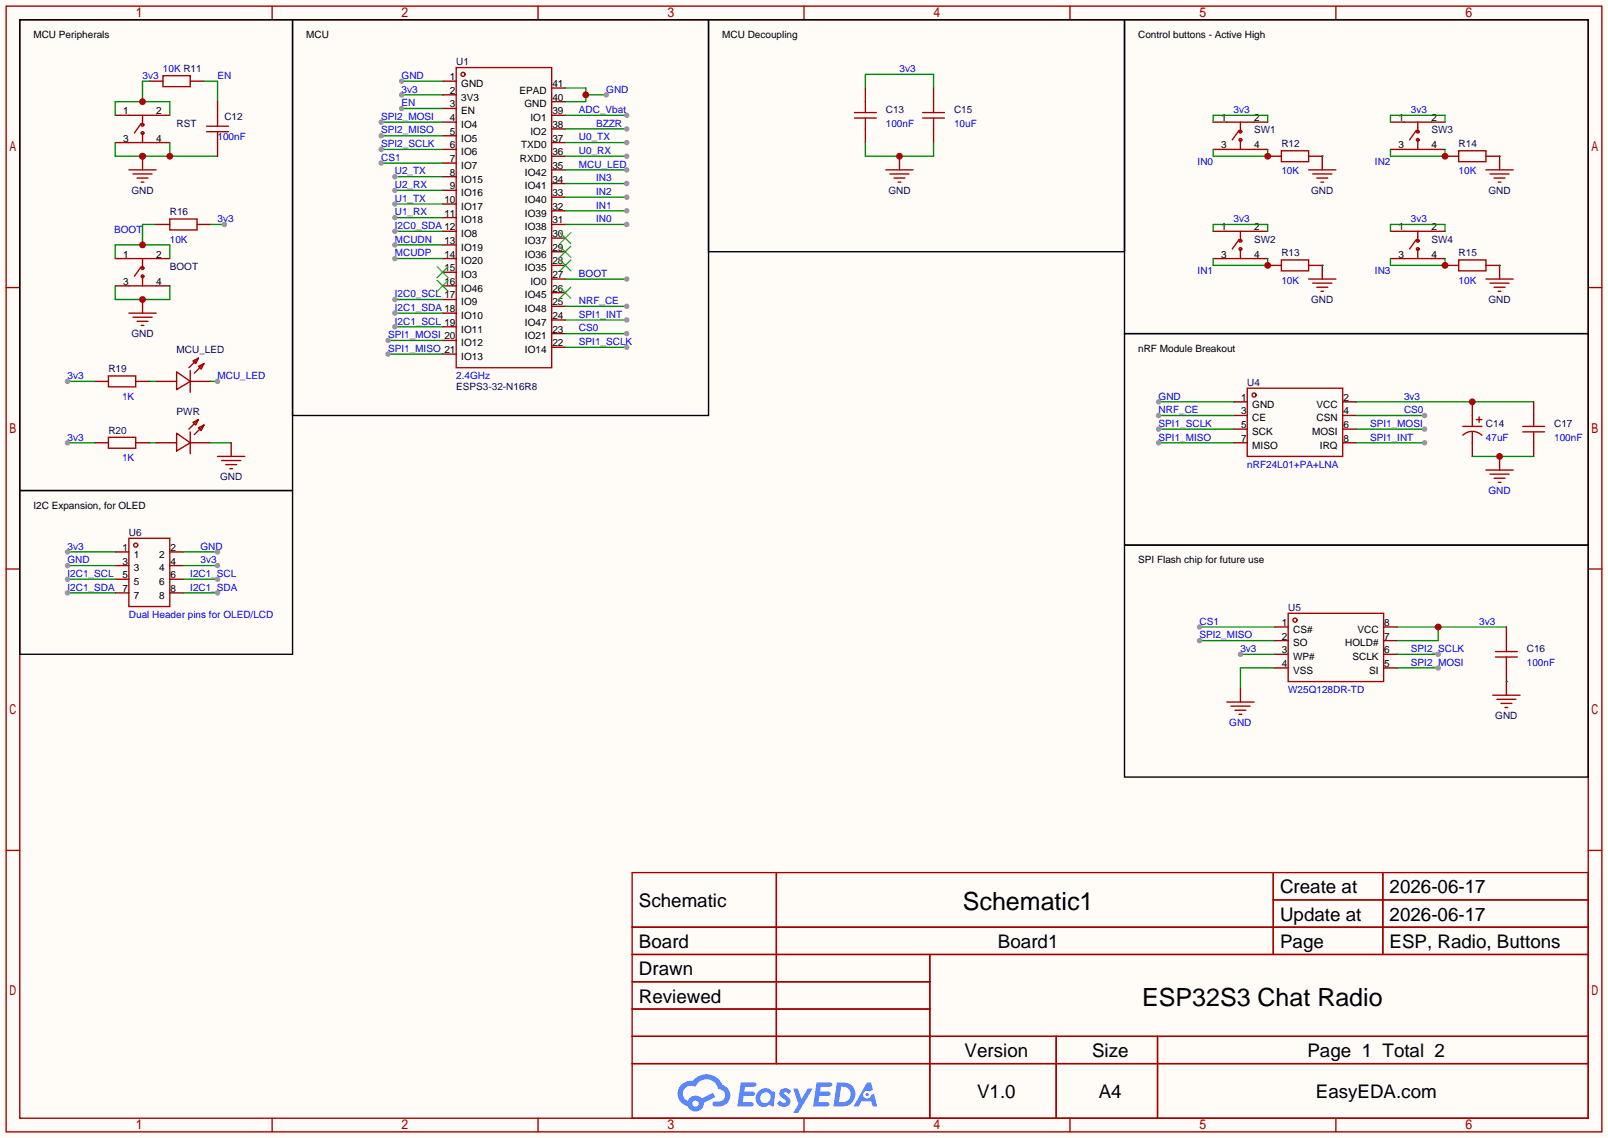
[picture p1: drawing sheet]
<svg xmlns="http://www.w3.org/2000/svg" width="299mm" height="212mm" viewBox="0 0 299 212" stroke-linecap="round" stroke-linejoin="round" font-family="sans-serif">
<path d="M0 0h299.5v211.8h-299.5z" fill="#fffcf7"/>
<g fill="none" stroke="#a10000" stroke-width=".25">
<path d="M1.1 1.1h297.2v209.6h-297.2zM3.7 3.7h292.1v204.5h-292.1zM50.7 1.1v2.6M100.2 1.1v2.6M149.7 1.1v2.6M199.3 1.1v2.6M248.8 1.1v2.6M1.1 53.5h2.6M295.8 53.5h2.5M1.1 105.9h2.6M295.8 105.9h2.5M1.1 158.3h2.6"/>
<path d="M295.8 158.3h2.5M117.7 162.4h178.1v45.8h-178.1zM117.7 172.6h178.1M117.7 177.7h178.1M144.6 162.4v35.6M173.2 177.7v30.5M237.1 162.4v15.3M237.1 167.5h58.7M257.5 162.4v15.3M117.7 182.8h55.5M117.7 192.9h178.1M117.7 187.8h55.5"/>
<path d="M117.7 198h178.1M196.7 192.9v15.3M215.6 192.9v15.3M50.7 208.2v2.5M100.2 208.2v2.5M149.7 208.2v2.5M199.3 208.2v2.5M248.8 208.2v2.5"/>
</g>
<g fill="#5487ff">
<path d="M145.5 202.8a1.3 1.3 0 0 1 1.8 .3l-.4 .6a.54 .54 0 0 0-.9-.2l.1 .2a1.58 1.58 0 0 1 1.1 1.6 1.43 1.43 0 0 1-2.5 .1l.5-.6a.64 .64 0 0 0 .5 .5 .64 .64 0 0 0 .7-.3l-.2-.2a1.6 1.6 0 0 1-1-1.6z"/>
<path d="M147.7 202.7h.9l.7 1.9 1.1-1.9h.9l-2.7 4.5h-.9l1-1.7z"/>
<path d="M138 201.5h1.6a1.31 1.31 0 0 1 1.2 .2 .4 .4 0 0 1-.3 .6h-1.8l-.1 .9h1.6a.4 .4 0 0 1 .4 .4 .4 .4 0 0 1-.4 .4h-1.7l-.2 1.2h.8a1.23 1.23 0 0 1 1.2 .2 .39 .39 0 0 1-.3 .6h-2.7z"/>
<path d="M152.1 201.5h1.6a1.32 1.32 0 0 1 1.3 .2 .39 .39 0 0 1-.4 .6h-1.7l-.2 .9h1.7a.4 .4 0 0 1 .3 .4 .4 .4 0 0 1-.4 .4h-1.7l-.2 1.2h.8a1.23 1.23 0 0 1 1.2 .2 .39 .39 0 0 1-.3 .6h-2.7z"/>
<path d="M161.5 201.5h.7l.4 1.3-.7 .4a.75 .75 0 0 0-1.1 .3 .75 .75 0 0 0 .5 1 .75 .75 0 0 0 .9-.6l.6-.3 .6 2.4h-.9l-.2-1h-1.9l-.5 1h-.9z"/>
<path d="M155.9 201.5l-.7 4.5h1.5a2.27 2.27 0 0 0 2.6-2.3 2.27 2.27 0 0 0-2.7-2.2zM156.6 202.3a1.5 1.5 0 0 1 1.8 1.5 1.5 1.5 0 0 1-1.9 1.4h-.3z"/>
<path d="M141.3 203.1a1.62 1.62 0 0 0-.4 2.1 1.62 1.62 0 0 0 2 .7l.4-.3 .3 .3 .5 .1 .3-2.5-.2-.3h-.4a1.58 1.58 0 0 0-2.5-.1zM141.9 203.6a.99 .99 0 0 1 1.6 .3 .99 .99 0 0 1-.9 1.4 .94 .94 0 0 1-1-.5 .94 .94 0 0 1 .3-1.2z"/>
<path d="M126.9 201.9a2.37 2.37 0 0 0 1.2 4 1.54 1.54 0 0 0 1.7 1 1.54 1.54 0 0 0 1.3-1.6l2.1-1.1-.5-.8-2 1.1a1.57 1.57 0 0 0-2.6 .4 1.5 1.5 0 0 1-.8-2.1 1.5 1.5 0 0 1 2.2-.5 2.23 2.23 0 0 1 2.3-1.4 2.23 2.23 0 0 1 2 1.8 1.16 1.16 0 0 1 1.2 1.1 1.16 1.16 0 0 1-1 1.3h-.7a.47 .47 0 0 0-.6 .3 .47 .47 0 0 0 .4 .6 2.19 2.19 0 0 0 2.4-.8 2.19 2.19 0 0 0 .1-2.5l-1.1-.8a3.2 3.2 0 0 0-5.4-.7l-1.2 .1zM129 205.4a.58 .58 0 0 1 1.1 0 .58 .58 0 0 1-1.1 0z"/>
<circle cx="161.5" cy="203.8" r=".28"/>
</g>
<g fill="none" stroke="#a10000" stroke-width=".25">
<path d="M85 12.6h17.7v55.9h-17.7z"/>
<circle cx="86.2" cy="13.8" r=".38"/>
</g>
<g fill="none" stroke="#870000" stroke-width=".25">
<path d="M82.4 15.1h2.6M82.4 17.7h2.6M102.7 18.9h2.6M102.7 16.4h2.6M82.4 20.2h2.6M82.4 22.7h2.6M82.4 25.3h2.6M82.4 27.8h2.6M82.4 30.4h2.6M82.4 32.9h2.6M82.4 35.4h2.6M82.4 38h2.6"/>
<path d="M102.7 39.2h2.6M102.7 36.7h2.6M102.7 34.2h2.6M102.7 31.6h2.6M102.7 29.1h2.6M102.7 26.5h2.6M102.7 24h2.6M102.7 21.5h2.6M82.4 40.5h2.6M82.4 43.1h2.6M82.4 45.6h2.6M82.4 48.1h2.6"/>
<path d="M82.4 50.7h2.6M82.4 53.2h2.6M82.4 55.8h2.6M82.4 58.3h2.6M102.7 59.6h2.6M102.7 57h2.6M102.7 54.5h2.6M102.7 51.9h2.6M102.7 49.4h2.6M102.7 46.9h2.6M102.7 44.3h2.6M102.7 41.8h2.6"/>
<path d="M82.4 60.8h2.6M82.4 63.4h2.6M82.4 65.9h2.6M102.7 64.6h2.6M102.7 62.1h2.6"/>
</g>
<path d="M81.4 49.7l2 2M81.4 52.2l2 2M83.4 49.7l-2 2M83.4 52.2l-2 2M104.3 53.5l2 2M104.3 48.4l2 2M104.3 45.8l2 2.1M104.3 43.3l2 2M106.3 53.5l-2 2M106.3 48.4l-2 2M106.3 45.8l-2 2.1M106.3 43.3l-2 2" fill="none" stroke="#3c3" stroke-width=".25"/>
<path d="M74.8 20.2h7.6" fill="none" stroke="#008700" stroke-width=".25"/>
<circle cx="74.8" cy="20.2" r=".51" fill="#999"/>
<path d="M74.8 17.7h7.6" fill="none" stroke="#008700" stroke-width=".25"/>
<circle cx="74.8" cy="17.7" r=".51" fill="#999"/>
<path d="M74.8 15.1h7.6" fill="none" stroke="#008700" stroke-width=".25"/>
<circle cx="74.8" cy="15.1" r=".51" fill="#999"/>
<path d="M105.3 16.4h3.8v2.5h-3.8M109.1 17.7h3.8" fill="none" stroke="#008700" stroke-width=".25"/>
<circle cx="109.1" cy="17.7" r=".63" fill="#c00"/>
<circle cx="112.9" cy="17.7" r=".51" fill="#999"/>
<path d="M73.5 38h8.9" fill="none" stroke="#008700" stroke-width=".25"/>
<circle cx="73.5" cy="38" r=".51" fill="#999"/>
<path d="M73.5 40.5h8.9" fill="none" stroke="#008700" stroke-width=".25"/>
<circle cx="73.5" cy="40.5" r=".51" fill="#999"/>
<path d="M73.5 45.6h8.9" fill="none" stroke="#008700" stroke-width=".25"/>
<circle cx="73.5" cy="45.6" r=".51" fill="#999"/>
<path d="M73.5 48.1h8.9" fill="none" stroke="#008700" stroke-width=".25"/>
<circle cx="73.5" cy="48.1" r=".51" fill="#999"/>
<g fill="none" stroke="#a10000" stroke-width=".25">
<path d="M30.4 14.1h5v2h-5zM24 26.5h5.1M24 21.5h5.1M26.3 23l-1.3 1.8M26.5 21.5v1.7M26.5 24.8v1.7M228.5 27.8h5.1M228.5 22.7h5.1M230.8 24.3l-1.3 1.7M231 22.7v1.8M231 26v1.8M261.5 27.8h5.1"/>
<path d="M261.5 22.7h5.1M263.8 24.3l-1.3 1.7M264 22.7v1.8M264 26v1.8M24 48.1h5.1M24 53.2h5.1M26.3 49.7l-1.3 1.7M26.5 48.1v1.8M26.5 51.4v1.8M228.5 48.1h5.1M228.5 43.1h5.1M230.8 44.6l-1.3 1.8"/>
<path d="M231 43.1v1.7M231 46.4v1.7M261.5 48.1h5.1M261.5 43.1h5.1M263.8 44.6l-1.3 1.8M264 43.1v1.7M264 46.4v1.7"/>
<circle cx="26.5" cy="23.2" r=".25"/>
<circle cx="26.5" cy="24.8" r=".25"/>
<circle cx="231" cy="26" r=".25"/>
<circle cx="231" cy="24.5" r=".25"/>
<circle cx="264" cy="26" r=".25"/>
<circle cx="264" cy="24.5" r=".25"/>
<circle cx="26.5" cy="49.9" r=".25"/>
<circle cx="26.5" cy="51.4" r=".25"/>
<circle cx="231" cy="44.8" r=".25"/>
<circle cx="231" cy="46.4" r=".25"/>
<circle cx="264" cy="46.4" r=".25"/>
<circle cx="264" cy="44.8" r=".25"/>
</g>
<g fill="none" stroke="#870000" stroke-width=".25">
<path d="M27.8 15.1h2.6M35.4 15.1h2.6M21.5 26.5h2.5M21.5 21.5h2.5M29.1 26.5h2.5M29.1 21.5h2.5M225.9 27.8h2.6M225.9 22.7h2.6M233.6 27.8h2.5M233.6 22.7h2.5M259 27.8h2.5M259 22.7h2.5"/>
<path d="M266.6 27.8h2.5M266.6 22.7h2.5M21.5 48.1h2.5M21.5 53.2h2.5M29.1 48.1h2.5M29.1 53.2h2.5M225.9 48.1h2.6M225.9 43.1h2.6M233.6 48.1h2.5M233.6 43.1h2.5M259 48.1h2.5M259 43.1h2.5"/>
<path d="M266.6 48.1h2.5M266.6 43.1h2.5"/>
</g>
<path d="M21.5 26.5v2.6h19M31.6 26.5v2.6" fill="none" stroke="#008700" stroke-width=".25"/>
<g fill="#c00">
<circle cx="31.6" cy="29.1" r=".63"/>
<circle cx="26.5" cy="29.1" r=".63"/>
</g>
<path d="M27.8 15.1h-1.3v3.8M21.5 21.5v-2.6h10.1v2.6" fill="none" stroke="#008700" stroke-width=".25"/>
<circle cx="26.5" cy="18.9" r=".63" fill="#c00"/>
<path d="M26.5 29.1v2.5" fill="none" stroke="#870000" stroke-width=".25"/>
<circle cx="26.5" cy="29.1" r=".63" fill="#c00"/>
<path d="M24 31.6h5.1M24.8 32.4h3.5M25.5 33.1h2.1M26.3 33.9h.5" fill="none" stroke="#a10000" stroke-width=".25"/>
<path d="M21.5 48.1v-2.5h10.1v2.5M29.1 41.8h-2.6v3.8" fill="none" stroke="#008700" stroke-width=".25"/>
<circle cx="26.5" cy="45.6" r=".63" fill="#c00"/>
<path d="M38 15.1h2.5v3.8M225.9 22.7v-1.2h10.2v1.2M225.9 27.8v1.3h10.2v-1.3M259 27.8v1.3h10.1v-1.3M259 22.7v-1.2h10.1v1.2M21.5 53.2v2.6h10.1v-2.6M225.9 43.1v-1.3h10.2v1.3M225.9 48.1v1.3h10.2v-1.3M259 48.1v1.3h10.1v-1.3M259 43.1v-1.3h10.1v1.3" fill="none" stroke="#008700" stroke-width=".25"/>
<path d="M40.5 18.9v2.6M40.5 26.5v2.6M236.1 29.1h2.5M243.7 29.1h2.6" fill="none" stroke="#870000" stroke-width=".25"/>
<path d="M38.5 23.5h4M38.5 24.5h4M40.5 21.5v2M40.5 24.5v2M238.6 28.1h5.1v2h-5.1z" fill="none" stroke="#a10000" stroke-width=".25"/>
<circle cx="236.1" cy="29.1" r=".63" fill="#c00"/>
<path d="M238.6 48.4h5.1v2h-5.1z" fill="none" stroke="#a10000" stroke-width=".25"/>
<path d="M236.1 49.4h2.5M243.7 49.4h2.6" fill="none" stroke="#870000" stroke-width=".25"/>
<circle cx="236.1" cy="49.4" r=".63" fill="#c00"/>
<path d="M271.7 28.1h5v2h-5z" fill="none" stroke="#a10000" stroke-width=".25"/>
<path d="M269.1 29.1h2.6M276.7 29.1h2.6" fill="none" stroke="#870000" stroke-width=".25"/>
<circle cx="269.1" cy="29.1" r=".63" fill="#c00"/>
<path d="M271.7 48.4h5v2h-5z" fill="none" stroke="#a10000" stroke-width=".25"/>
<path d="M269.1 49.4h2.6M276.7 49.4h2.6" fill="none" stroke="#870000" stroke-width=".25"/>
<circle cx="269.1" cy="49.4" r=".63" fill="#c00"/>
<path d="M209.4 3.7h86.4v58.4h-86.4z" fill="none" stroke="#000" stroke-width=".25"/>
<path d="M246.3 29.1v2.5M279.3 29.1v2.5M246.3 49.4v2.5M279.3 49.4v2.5" fill="none" stroke="#870000" stroke-width=".25"/>
<g fill="none" stroke="#a10000" stroke-width=".25">
<path d="M243.7 31.6h5.1M244.5 32.4h3.5M245.2 33.1h2.1M246 33.9h.5M276.7 31.6h5.1M277.5 32.4h3.6M278.3 33.1h2M279 33.9h.5M243.7 51.9h5.1M244.5 52.7h3.5M245.2 53.5h2.1M246 54.2h.5"/>
<path d="M276.7 51.9h5.1M277.5 52.7h3.6M278.3 53.5h2M279 54.2h.5"/>
</g>
<path d="M246.3 29.1h.1M279.3 29.1h.1M105.3 51.9h11.4M246.3 49.4h.1M279.3 49.4h.1" fill="none" stroke="#008700" stroke-width=".25"/>
<circle cx="116.7" cy="51.9" r=".51" fill="#999"/>
<path d="M105.3 26.5h11.4" fill="none" stroke="#008700" stroke-width=".25"/>
<circle cx="116.7" cy="26.5" r=".51" fill="#999"/>
<path d="M105.3 29.1h11.4" fill="none" stroke="#008700" stroke-width=".25"/>
<circle cx="116.7" cy="29.1" r=".51" fill="#999"/>
<path d="M73.5 32.9h8.9" fill="none" stroke="#008700" stroke-width=".25"/>
<circle cx="73.5" cy="32.9" r=".51" fill="#999"/>
<path d="M73.5 35.4h8.9" fill="none" stroke="#008700" stroke-width=".25"/>
<circle cx="73.5" cy="35.4" r=".51" fill="#999"/>
<path d="M73.5 58.3h8.9" fill="none" stroke="#008700" stroke-width=".25"/>
<circle cx="73.5" cy="58.3" r=".51" fill="#999"/>
<path d="M73.5 60.8h8.9" fill="none" stroke="#008700" stroke-width=".25"/>
<circle cx="73.5" cy="60.8" r=".51" fill="#999"/>
<path d="M32.9 69.2l2.5 1.8-2.5 1.5zM35.4 69v4M35.9 78.6l1.1-.5-.6 1zM35.9 67.2l1.1-.5-.6 1zM37 79.6l1-.5-.5 1zM37 68.2l1-.5-.5 1zM37 78.1l-1.8 1.8M37 66.7l-1.8 1.8M38 79.1l-1.8 1.8M38 67.7l-1.8 1.8M32.9 80.6l2.5 1.8-2.5 1.5zM35.4 80.4v4.1" fill="none" stroke="#a10000" stroke-width=".25"/>
<path d="M29.1 71h3.8M35.4 71h3.8M29.1 82.4h3.8M35.4 82.4h3.8" fill="none" stroke="#870000" stroke-width=".25"/>
<path d="M73.5 43.1h8.9" fill="none" stroke="#008700" stroke-width=".25"/>
<circle cx="73.5" cy="43.1" r=".51" fill="#999"/>
<path d="M73.5 55.8h8.9" fill="none" stroke="#008700" stroke-width=".25"/>
<circle cx="73.5" cy="55.8" r=".51" fill="#999"/>
<path d="M72.3 63.4h10.1" fill="none" stroke="#008700" stroke-width=".25"/>
<circle cx="72.3" cy="63.4" r=".51" fill="#999"/>
<path d="M72.3 65.9h10.1" fill="none" stroke="#008700" stroke-width=".25"/>
<circle cx="72.3" cy="65.9" r=".51" fill="#999"/>
<path d="M105.3 62.1h11.4" fill="none" stroke="#008700" stroke-width=".25"/>
<circle cx="116.7" cy="62.1" r=".51" fill="#999"/>
<path d="M105.3 64.6h11.4" fill="none" stroke="#008700" stroke-width=".25"/>
<circle cx="116.7" cy="64.6" r=".51" fill="#999"/>
<path d="M71 22.7h11.4" fill="none" stroke="#008700" stroke-width=".25"/>
<circle cx="71" cy="22.7" r=".51" fill="#999"/>
<path d="M71 25.3h11.4" fill="none" stroke="#008700" stroke-width=".25"/>
<circle cx="71" cy="25.3" r=".51" fill="#999"/>
<path d="M71 27.8h11.4" fill="none" stroke="#008700" stroke-width=".25"/>
<circle cx="71" cy="27.8" r=".51" fill="#999"/>
<path d="M71 30.4h11.4" fill="none" stroke="#008700" stroke-width=".25"/>
<circle cx="71" cy="30.4" r=".51" fill="#999"/>
<path d="M105.3 57h11.4" fill="none" stroke="#008700" stroke-width=".25"/>
<circle cx="116.7" cy="57" r=".51" fill="#999"/>
<path d="M105.3 59.6h11.4" fill="none" stroke="#008700" stroke-width=".25"/>
<circle cx="116.7" cy="59.6" r=".51" fill="#999"/>
<path d="M105.3 41.8h11.4" fill="none" stroke="#008700" stroke-width=".25"/>
<circle cx="116.7" cy="41.8" r=".51" fill="#999"/>
<path d="M105.3 39.2h11.4" fill="none" stroke="#008700" stroke-width=".25"/>
<circle cx="116.7" cy="39.2" r=".51" fill="#999"/>
<path d="M105.3 36.7h11.4" fill="none" stroke="#008700" stroke-width=".25"/>
<circle cx="116.7" cy="36.7" r=".51" fill="#999"/>
<path d="M105.3 34.2h11.4" fill="none" stroke="#008700" stroke-width=".25"/>
<circle cx="116.7" cy="34.2" r=".51" fill="#999"/>
<path d="M26.5 55.8v2.5" fill="none" stroke="#870000" stroke-width=".25"/>
<circle cx="26.5" cy="55.8" r=".63" fill="#c00"/>
<path d="M24 58.3h5.1M24.8 59.1h3.5M25.5 59.8h2.1M31.6 40.8h5.1v2h-5.1zM26.3 60.6h.5" fill="none" stroke="#a10000" stroke-width=".25"/>
<path d="M29.1 41.8h2.5M36.7 41.8h2.5" fill="none" stroke="#870000" stroke-width=".25"/>
<path d="M39.2 41.8h2.6" fill="none" stroke="#008700" stroke-width=".25"/>
<circle cx="41.8" cy="41.8" r=".51" fill="#999"/>
<g fill="none" stroke="#a10000" stroke-width=".25">
<path d="M232.3 72.3h17.8v12.7h-17.8z"/>
<circle cx="233.6" cy="73.5" r=".38"/>
</g>
<path d="M229.7 74.8h2.6M229.7 77.3h2.6M229.7 79.9h2.6M250.1 74.8h2.5M250.1 77.3h2.5M250.1 79.9h2.5M229.7 82.4h2.6M250.1 82.4h2.5" fill="none" stroke="#870000" stroke-width=".25"/>
<path d="M252.6 74.8h33M252.6 79.9h12.7" fill="none" stroke="#008700" stroke-width=".25"/>
<circle cx="265.3" cy="79.9" r=".51" fill="#999"/>
<path d="M215.8 74.8h13.9" fill="none" stroke="#008700" stroke-width=".25"/>
<circle cx="215.8" cy="74.8" r=".51" fill="#999"/>
<path d="M215.8 79.9h13.9" fill="none" stroke="#008700" stroke-width=".25"/>
<circle cx="215.8" cy="79.9" r=".51" fill="#999"/>
<path d="M215.8 82.4h13.9" fill="none" stroke="#008700" stroke-width=".25"/>
<circle cx="215.8" cy="82.4" r=".51" fill="#999"/>
<path d="M252.6 82.4h12.7" fill="none" stroke="#008700" stroke-width=".25"/>
<circle cx="265.3" cy="82.4" r=".51" fill="#999"/>
<path d="M252.6 77.3h12.7" fill="none" stroke="#008700" stroke-width=".25"/>
<circle cx="265.3" cy="77.3" r=".51" fill="#999"/>
<path d="M215.8 77.3h13.9" fill="none" stroke="#008700" stroke-width=".25"/>
<circle cx="215.8" cy="77.3" r=".51" fill="#999"/>
<path d="M105.3 31.6h11.4" fill="none" stroke="#008700" stroke-width=".25"/>
<circle cx="116.7" cy="31.6" r=".51" fill="#999"/>
<path d="M3.7 3.7h50.8v87.6h-50.8z" fill="none" stroke="#000" stroke-width=".25"/>
<path d="M39.2 71h1.3" fill="none" stroke="#008700" stroke-width=".25"/>
<circle cx="40.5" cy="71" r=".51" fill="#999"/>
<path d="M27.8 71h1.3M12.6 82.4h5.1M27.8 82.4h1.3M39.2 82.4h3.9" fill="none" stroke="#008700" stroke-width=".25"/>
<path d="M20.2 70h5.1v2h-5.1zM20.2 81.4h5.1v2h-5.1z" fill="none" stroke="#a10000" stroke-width=".25"/>
<path d="M17.7 71h2.5M25.3 71h2.5M17.7 82.4h2.5M25.3 82.4h2.5" fill="none" stroke="#870000" stroke-width=".25"/>
<circle cx="12.6" cy="82.4" r=".51" fill="#999"/>
<path d="M12.6 71h5.1" fill="none" stroke="#008700" stroke-width=".25"/>
<circle cx="12.6" cy="71" r=".51" fill="#999"/>
<path d="M54.5 3.7h77.5v73.6h-77.5zM209.4 62.1h86.4v39.4h-86.4z" fill="none" stroke="#000" stroke-width=".25"/>
<path d="M272.4 79.4h3.6" fill="none" stroke="#a10000" stroke-width=".25"/>
<path d="M274.2 74.8v2.5" fill="none" stroke="#870000" stroke-width=".25"/>
<circle cx="274.2" cy="74.8" r=".63" fill="#c00"/>
<path d="M161.2 16.4v2.5M173.9 16.4v2.5M161.2 24v2.5M167.5 29.1v2.5M173.9 24v2.5M274.2 82.4v2.6M279.3 85v2.5" fill="none" stroke="#870000" stroke-width=".25"/>
<g fill="none" stroke="#a10000" stroke-width=".25">
<path d="M161.2 18.9v2.1M173.9 18.9v2.1M159.1 21h4.1M159.1 22h4.1M161.2 22v2M171.8 21h4.1M171.8 22h4.1M173.9 22v2M274.2 77.3v2.1M275 78.1h1M275.5 77.6v1M272.4 81a2.54 2.54 0 0 1 3.6 0"/>
<path d="M274.2 80.4v2M276.7 87.5h5.1M277.5 88.3h3.6M278.3 89h2M279 89.8h.5"/>
</g>
<path d="M161.2 16.4v-2.6h12.7v2.6M161.2 26.5v2.6h12.7v-2.6" fill="none" stroke="#008700" stroke-width=".25"/>
<circle cx="167.5" cy="29.1" r=".63" fill="#c00"/>
<g fill="none" stroke="#a10000" stroke-width=".25">
<path d="M165 31.6h5.1M165.7 32.4h3.6M166.5 33.1h2M167.3 33.9h.5M239.9 114.2h17.8v12.7h-17.8z"/>
<circle cx="241.2" cy="115.4" r=".38"/>
</g>
<path d="M237.4 116.7h2.5M237.4 119.3h2.5M257.7 116.7h2.5M257.7 119.3h2.5M237.4 121.8h2.5M237.4 124.3h2.5M257.7 121.8h2.5M257.7 124.3h2.5" fill="none" stroke="#870000" stroke-width=".25"/>
<path d="M260.2 124.3h7.6" fill="none" stroke="#008700" stroke-width=".25"/>
<circle cx="267.8" cy="124.3" r=".51" fill="#999"/>
<path d="M260.2 121.8h7.6" fill="none" stroke="#008700" stroke-width=".25"/>
<circle cx="267.8" cy="121.8" r=".51" fill="#999"/>
<path d="M260.2 116.7h20.3M267.8 116.7v2.6h-7.6" fill="none" stroke="#008700" stroke-width=".25"/>
<circle cx="267.8" cy="116.7" r=".63" fill="#c00"/>
<path d="M223.4 119.3h14" fill="none" stroke="#008700" stroke-width=".25"/>
<circle cx="223.4" cy="119.3" r=".51" fill="#999"/>
<path d="M223.4 116.7h14" fill="none" stroke="#008700" stroke-width=".25"/>
<circle cx="223.4" cy="116.7" r=".51" fill="#999"/>
<path d="M231 121.8h6.4M237.4 124.3h-6.4v3.8" fill="none" stroke="#008700" stroke-width=".25"/>
<path d="M280.5 116.7v2.6M231 128.1v2.6M280.5 124.3v2.6" fill="none" stroke="#870000" stroke-width=".25"/>
<path d="M280.5 119.3v2M228.5 130.7h5.1M229.2 131.4h3.6M230 132.2h2M230.8 133h.5M278.5 121.3h4.1M278.5 122.3h4.1M280.5 122.3v2" fill="none" stroke="#a10000" stroke-width=".25"/>
<circle cx="231" cy="121.8" r=".51" fill="#999"/>
<path d="M285.6 74.8v2.5M285.6 82.4v2.6M280.5 126.9v2.5" fill="none" stroke="#870000" stroke-width=".25"/>
<path d="M283.6 79.4h4.1M285.6 77.3v2.1M283.6 80.4h4.1M285.6 80.4v2M278 129.4h5.1M278.8 130.2h3.5M279.5 130.9h2.1M280.3 131.7h.5" fill="none" stroke="#a10000" stroke-width=".25"/>
<path d="M274.2 85h11.4M280.5 126.9h.1" fill="none" stroke="#008700" stroke-width=".25"/>
<path d="M209.4 101.5h86.4v43.2h-86.4z" fill="none" stroke="#000" stroke-width=".25"/>
<circle cx="279.3" cy="85" r=".63" fill="#c00"/>
<path d="M43.1 82.4v2.6M21.5 102.7h2.5M21.5 110.4h2.5M21.5 105.3h2.5M21.5 107.8h2.5M31.6 102.7h2.6M31.6 110.4h2.6M31.6 105.3h2.6M31.6 107.8h2.6" fill="none" stroke="#870000" stroke-width=".25"/>
<g fill="none" stroke="#a10000" stroke-width=".25">
<path d="M40.5 85h5.1M41.3 85.7h3.5M42 86.5h2.1M42.8 87.2h.5M24 100.2h7.6v12.7h-7.6z"/>
<circle cx="25.3" cy="101.5" r=".38"/>
</g>
<path d="M132 3.7h77.4v43.2h-77.4z" fill="none" stroke="#000" stroke-width=".25"/>
<path d="M34.2 110.4h6.3" fill="none" stroke="#008700" stroke-width=".25"/>
<circle cx="40.5" cy="110.4" r=".51" fill="#999"/>
<path d="M12.6 102.7h8.9" fill="none" stroke="#008700" stroke-width=".25"/>
<circle cx="12.6" cy="102.7" r=".51" fill="#999"/>
<path d="M12.6 105.3h8.9" fill="none" stroke="#008700" stroke-width=".25"/>
<circle cx="12.6" cy="105.3" r=".51" fill="#999"/>
<path d="M12.6 107.8h8.9" fill="none" stroke="#008700" stroke-width=".25"/>
<circle cx="12.6" cy="107.8" r=".51" fill="#999"/>
<path d="M12.6 110.4h8.9" fill="none" stroke="#008700" stroke-width=".25"/>
<circle cx="12.6" cy="110.4" r=".51" fill="#999"/>
<path d="M34.2 102.7h6.3" fill="none" stroke="#008700" stroke-width=".25"/>
<circle cx="40.5" cy="102.7" r=".51" fill="#999"/>
<path d="M34.2 105.3h6.3" fill="none" stroke="#008700" stroke-width=".25"/>
<circle cx="40.5" cy="105.3" r=".51" fill="#999"/>
<path d="M34.2 107.8h6.3" fill="none" stroke="#008700" stroke-width=".25"/>
<circle cx="40.5" cy="107.8" r=".51" fill="#999"/>
<path d="M3.7 91.3h50.8v30.5h-50.8z" fill="none" stroke="#000" stroke-width=".25"/>
<path d="M105.3 21.5h11.4" fill="none" stroke="#008700" stroke-width=".25"/>
<circle cx="116.7" cy="21.5" r=".51" fill="#999"/>
<path d="M105.3 24h11.4" fill="none" stroke="#008700" stroke-width=".25"/>
<circle cx="116.7" cy="24" r=".51" fill="#999"/>
<g font-size="4.7">
<text x="179.3" y="169.4">Schematic1</text>
<text x="212.7" y="187.2">ESP32S3 Chat Radio</text>
</g>
<g font-size="3.5">
<text x="238.4" y="166.3">Create at</text>
<text x="258.8" y="166.3">2026-06-17</text>
<text x="119" y="168.8">Schematic</text>
<text x="238.4" y="171.4">Update at</text>
<text x="258.8" y="171.4">2026-06-17</text>
<text x="119" y="176.5">Board</text>
<text x="185.9" y="176.5">Board1</text>
<text x="238.4" y="176.5">Page</text>
<text x="258.8" y="176.5">ESP, Radio, Buttons</text>
<text x="119" y="181.5">Drawn</text>
<text x="119" y="186.6">Reviewed</text>
<text x="179.6" y="196.8">Version</text>
<text x="203.4" y="196.8">Size</text>
<text x="243.5" y="196.8">Page 1 Total 2</text>
<text x="182" y="204.4">V1.0</text>
<text x="204.6" y="204.4">A4</text>
<text x="245.1" y="204.4">EasyEDA.com</text>
</g>
<g font-size="1.9">
<text x="6.2" y="7.1">MCU Peripherals</text>
<text x="57" y="7.1">MCU</text>
<text x="134.5" y="7.1">MCU Decoupling</text>
<text x="212" y="7.1">Control buttons - Active High</text>
<text x="83.8" y="14.9">1</text>
<text x="83.8" y="17.5">2</text>
<text x="85.9" y="16.2">GND</text>
<text x="96.7" y="17.5">EPAD</text>
<text x="102.9" y="16.2">41</text>
<text x="23" y="21.3">1</text>
<text x="29.1" y="21.3">2</text>
<text x="83.8" y="20">3</text>
<text x="83.8" y="22.5">4</text>
<text x="85.9" y="18.7">3V3</text>
<text x="85.9" y="21.3">EN</text>
<text x="85.9" y="23.8">IO4</text>
<text x="97.7" y="20">GND</text>
<text x="98.8" y="22.5">IO1</text>
<text x="102.9" y="23.8">38</text>
<text x="102.9" y="21.3">39</text>
<text x="102.9" y="18.7">40</text>
<text x="227.4" y="22.5">1</text>
<text x="233.6" y="22.5">2</text>
<text x="260.5" y="22.5">1</text>
<text x="266.6" y="22.5">2</text>
<text x="23" y="26.4">3</text>
<text x="29.1" y="26.4">4</text>
<text x="83.8" y="25.1">5</text>
<text x="83.8" y="27.6">6</text>
<text x="85.9" y="26.4">IO5</text>
<text x="85.9" y="28.9">IO6</text>
<text x="97" y="27.6">TXD0</text>
<text x="98.8" y="25.1">IO2</text>
<text x="102.9" y="28.9">36</text>
<text x="102.9" y="26.4">37</text>
<text x="227.4" y="27.6">3</text>
<text x="233.6" y="27.6">4</text>
<text x="260.5" y="27.6">3</text>
<text x="266.6" y="27.6">4</text>
<text x="83.8" y="30.2">7</text>
<text x="83.8" y="32.7">8</text>
<text x="83.8" y="35.2">9</text>
<text x="85.9" y="31.4">IO7</text>
<text x="85.9" y="34">IO15</text>
<text x="96.8" y="30.2">RXD0</text>
<text x="97.8" y="35.2">IO41</text>
<text x="97.8" y="32.7">IO42</text>
<text x="102.9" y="34">34</text>
<text x="102.9" y="31.4">35</text>
<text x="82.8" y="37.8">10</text>
<text x="82.8" y="40.3">11</text>
<text x="85.9" y="36.5">IO16</text>
<text x="85.9" y="39.1">IO17</text>
<text x="85.9" y="41.6">IO18</text>
<text x="97.8" y="40.3">IO39</text>
<text x="97.8" y="37.8">IO40</text>
<text x="102.9" y="41.6">31</text>
<text x="102.9" y="39.1">32</text>
<text x="102.9" y="36.5">33</text>
<text x="23" y="47.9">1</text>
<text x="29.1" y="47.9">2</text>
<text x="82.8" y="45.4">13</text>
<text x="82.8" y="47.9">14</text>
<text x="85.9" y="44.1">IO8</text>
<text x="85.9" y="46.7">IO19</text>
<text x="97.8" y="47.9">IO36</text>
<text x="97.8" y="45.4">IO37</text>
<text x="97.8" y="42.9">IO38</text>
<text x="102.9" y="46.7">29</text>
<text x="102.9" y="44.1">30</text>
<text x="227.4" y="47.9">3</text>
<text x="227.4" y="42.9">1</text>
<text x="233.6" y="47.9">4</text>
<text x="233.6" y="42.9">2</text>
<text x="260.5" y="47.9">3</text>
<text x="260.5" y="42.9">1</text>
<text x="266.6" y="47.9">4</text>
<text x="266.6" y="42.9">2</text>
<text x="23" y="53">3</text>
<text x="29.1" y="53">4</text>
<text x="82.8" y="50.5">15</text>
<text x="82.8" y="53">16</text>
<text x="85.9" y="49.2">IO20</text>
<text x="85.9" y="51.8">IO3</text>
<text x="97.8" y="50.5">IO35</text>
<text x="98.8" y="53">IO0</text>
<text x="102.9" y="51.8">27</text>
<text x="102.9" y="49.2">28</text>
<text x="85.9" y="54.3">IO46</text>
<text x="85.9" y="56.8">IO9</text>
<text x="85.9" y="59.4">IO10</text>
<text x="97.8" y="58.1">IO48</text>
<text x="97.8" y="55.6">IO45</text>
<text x="102.9" y="59.4">24</text>
<text x="102.9" y="56.8">25</text>
<text x="102.9" y="54.3">26</text>
<text x="85.9" y="61.9">IO11</text>
<text x="85.9" y="64.5">IO12</text>
<text x="97.8" y="65.7">IO14</text>
<text x="97.8" y="63.2">IO21</text>
<text x="97.8" y="60.6">IO47</text>
<text x="102.9" y="64.5">22</text>
<text x="102.9" y="61.9">23</text>
<text x="212" y="65.5">nRF Module Breakout</text>
<text x="85.9" y="67">IO13</text>
<text x="231.1" y="74.6">1</text>
<text x="231.1" y="77.2">3</text>
<text x="233.2" y="75.9">GND</text>
<text x="245.2" y="75.9">VCC</text>
<text x="250.2" y="77.2">4</text>
<text x="250.2" y="74.6">2</text>
<text x="231.1" y="79.7">5</text>
<text x="231.1" y="82.2">7</text>
<text x="233.2" y="78.4">CE</text>
<text x="233.2" y="81">SCK</text>
<text x="233.2" y="83.5">MISO</text>
<text x="244.4" y="81">MOSI</text>
<text x="245.2" y="78.4">CSN</text>
<text x="245.8" y="83.5">IRQ</text>
<text x="250.2" y="82.2">8</text>
<text x="250.2" y="79.7">6</text>
<text x="6.2" y="94.7">I2C Expansion, for OLED</text>
<text x="22.8" y="102.6">1</text>
<text x="22.8" y="105.1">3</text>
<text x="22.8" y="107.6">5</text>
<text x="24.9" y="103.8">1</text>
<text x="24.9" y="106.4">3</text>
<text x="29.6" y="106.4">4</text>
<text x="29.6" y="103.8">2</text>
<text x="31.7" y="107.6">6</text>
<text x="31.7" y="105.1">4</text>
<text x="31.7" y="102.6">2</text>
<text x="212" y="104.9">SPI Flash chip for future use</text>
<text x="22.8" y="110.2">7</text>
<text x="24.9" y="108.9">5</text>
<text x="24.9" y="111.4">7</text>
<text x="29.6" y="111.4">8</text>
<text x="29.6" y="108.9">6</text>
<text x="31.7" y="110.2">8</text>
<text x="238.7" y="116.5">1</text>
<text x="238.7" y="119.1">2</text>
<text x="240.8" y="117.8">CS#</text>
<text x="252.8" y="117.8">VCC</text>
<text x="257.8" y="119.1">7</text>
<text x="257.8" y="116.5">8</text>
<text x="238.7" y="121.6">3</text>
<text x="238.7" y="124.1">4</text>
<text x="240.8" y="120.3">SO</text>
<text x="240.8" y="122.9">WP#</text>
<text x="240.8" y="125.4">VSS</text>
<text x="250.5" y="120.3">HOLD#</text>
<text x="251.9" y="122.9">SCLK</text>
<text x="255" y="125.4">SI</text>
<text x="257.8" y="124.1">5</text>
<text x="257.8" y="121.6">6</text>
</g>
<g font-size="1.9" fill="#00f">
<text x="26.5" y="14.7">3v3</text>
<text x="30.4" y="13.4">10K R11</text>
<text x="40.5" y="14.7">EN</text>
<text x="74.8" y="17.2">3v3</text>
<text x="74.8" y="14.7">GND</text>
<text x="112.9" y="17.2">GND</text>
<text x="167.5" y="13.4">3v3</text>
<text x="71" y="22.3">SPI2_MOSI</text>
<text x="74.8" y="19.8">EN</text>
<text x="107.8" y="21">ADC_Vbat</text>
<text x="111" y="23.6">BZZR</text>
<text x="165" y="23.6">100nF</text>
<text x="177.7" y="23.6">10uF</text>
<text x="229.7" y="21">3v3</text>
<text x="262.8" y="21">3v3</text>
<text x="40.5" y="26.1">100nF</text>
<text x="71" y="24.8">SPI2_MISO</text>
<text x="71" y="27.4">SPI2_SCLK</text>
<text x="71" y="29.9">CS1</text>
<text x="107.8" y="26.1">U0_TX</text>
<text x="107.8" y="28.7">U0_RX</text>
<text x="73.5" y="32.5">U2_TX</text>
<text x="73.5" y="35">U2_RX</text>
<text x="107.8" y="31.2">MCU_LED</text>
<text x="111" y="33.7">IN3</text>
<text x="223" y="30.7">IN0</text>
<text x="238.6" y="32.5">10K</text>
<text x="256.1" y="30.7">IN2</text>
<text x="271.7" y="32.5">10K</text>
<text x="40.5" y="41.4">3v3</text>
<text x="73.5" y="37.5">U1_TX</text>
<text x="73.5" y="40.1">U1_RX</text>
<text x="111" y="41.4">IN0</text>
<text x="111" y="38.8">IN1</text>
<text x="111" y="36.3">IN2</text>
<text x="229.7" y="41.4">3v3</text>
<text x="262.8" y="41.4">3v3</text>
<text x="21.3" y="43.4">BOOT</text>
<text x="31.6" y="45.2">10K</text>
<text x="73.5" y="45.2">MCUDN</text>
<text x="73.5" y="47.7">MCUDP</text>
<text x="73.5" y="42.6">I2C0_SDA 12</text>
<text x="107.8" y="51.5">BOOT</text>
<text x="223" y="51">IN1</text>
<text x="238.6" y="52.8">10K</text>
<text x="256.1" y="51">IN3</text>
<text x="271.7" y="52.8">10K</text>
<text x="73.5" y="57.9">I2C1_SDA 18</text>
<text x="73.5" y="55.3">I2C0_SCL 17</text>
<text x="107.8" y="56.6">NRF_CE</text>
<text x="107.8" y="59.1">SPI1_INT</text>
<text x="72.3" y="62.9">SPI1_MOSI 20</text>
<text x="72.3" y="65.5">SPI1_MISO 21</text>
<text x="73.5" y="60.4">I2C1_SCL 19</text>
<text x="107.8" y="61.7">CS0</text>
<text x="107.8" y="64.2">SPI1_SCLK</text>
<text x="12.6" y="70.6">3v3</text>
<text x="40.5" y="70.6">MCU_LED</text>
<text x="85" y="70.6">2.4GHz</text>
<text x="22.7" y="74.4">1K</text>
<text x="215.8" y="74.4">GND</text>
<text x="215.8" y="76.9">NRF_CE</text>
<text x="261.5" y="74.4">3v3</text>
<text x="261.5" y="76.9">CS0</text>
<text x="12.6" y="82">3v3</text>
<text x="215.8" y="79.5">SPI1_SCLK</text>
<text x="215.8" y="82">SPI1_MISO</text>
<text x="255.1" y="79.5">SPI1_MOSI</text>
<text x="255.1" y="82">SPI1_INT</text>
<text x="276.7" y="82">47uF</text>
<text x="289.4" y="82">100nF</text>
<text x="22.7" y="85.8">1K</text>
<text x="232.3" y="87.1">nRF24L01+PA+LNA</text>
<text x="277.2" y="91.9">GND</text>
<text x="12.6" y="102.3">3v3</text>
<text x="12.6" y="104.9">GND</text>
<text x="12.6" y="107.4">I2C1_SCL</text>
<text x="35.4" y="107.4">I2C1_SCL</text>
<text x="37.3" y="102.3">GND</text>
<text x="37.3" y="104.9">3v3</text>
<text x="12.6" y="109.9">I2C1_SDA</text>
<text x="35.4" y="109.9">I2C1_SDA</text>
<text x="24" y="115">Dual Header pins for OLED/LCD</text>
<text x="223.4" y="118.8">SPI2_MISO</text>
<text x="223.4" y="116.3">CS1</text>
<text x="275.5" y="116.3">3v3</text>
<text x="231" y="121.4">3v3</text>
<text x="262.8" y="123.9">SPI2_MOSI</text>
<text x="262.8" y="121.4">SPI2_SCLK</text>
<text x="284.4" y="123.9">100nF</text>
<text x="239.9" y="129">W25Q128DR-TD</text>
<text x="228.9" y="135.1">GND</text>
</g>
<g font-size="1.9" fill="#000080">
<text x="85" y="12.1">U1</text>
<text x="32.9" y="23.6">RST</text>
<text x="41.8" y="22.3">C12</text>
<text x="165" y="21">C13</text>
<text x="177.7" y="21">C15</text>
<text x="233.6" y="24.8">SW1</text>
<text x="238.6" y="27.4">R12</text>
<text x="266.6" y="24.8">SW3</text>
<text x="271.7" y="27.4">R14</text>
<text x="24.5" y="36">GND</text>
<text x="31.6" y="40.1">R16</text>
<text x="165.4" y="36">GND</text>
<text x="244.2" y="36">GND</text>
<text x="277.2" y="36">GND</text>
<text x="233.6" y="45.2">SW2</text>
<text x="238.6" y="47.7">R13</text>
<text x="266.6" y="45.2">SW4</text>
<text x="271.7" y="47.7">R15</text>
<text x="31.6" y="50.2">BOOT</text>
<text x="244.2" y="56.3">GND</text>
<text x="277.2" y="56.3">GND</text>
<text x="24.5" y="62.7">GND</text>
<text x="32.9" y="65.7">MCU_LED</text>
<text x="20.2" y="69.3">R19</text>
<text x="232.3" y="71.8">U4</text>
<text x="32.9" y="77.2">PWR</text>
<text x="85" y="72.6">ESPS3-32-N16R8</text>
<text x="20.2" y="80.7">R20</text>
<text x="276.7" y="79.5">C14</text>
<text x="289.4" y="79.5">C17</text>
<text x="41" y="89.4">GND</text>
<text x="24" y="99.8">U6</text>
<text x="239.9" y="113.7">U5</text>
<text x="284.4" y="121.4">C16</text>
<text x="278.5" y="133.8">GND</text>
</g>
</svg>
